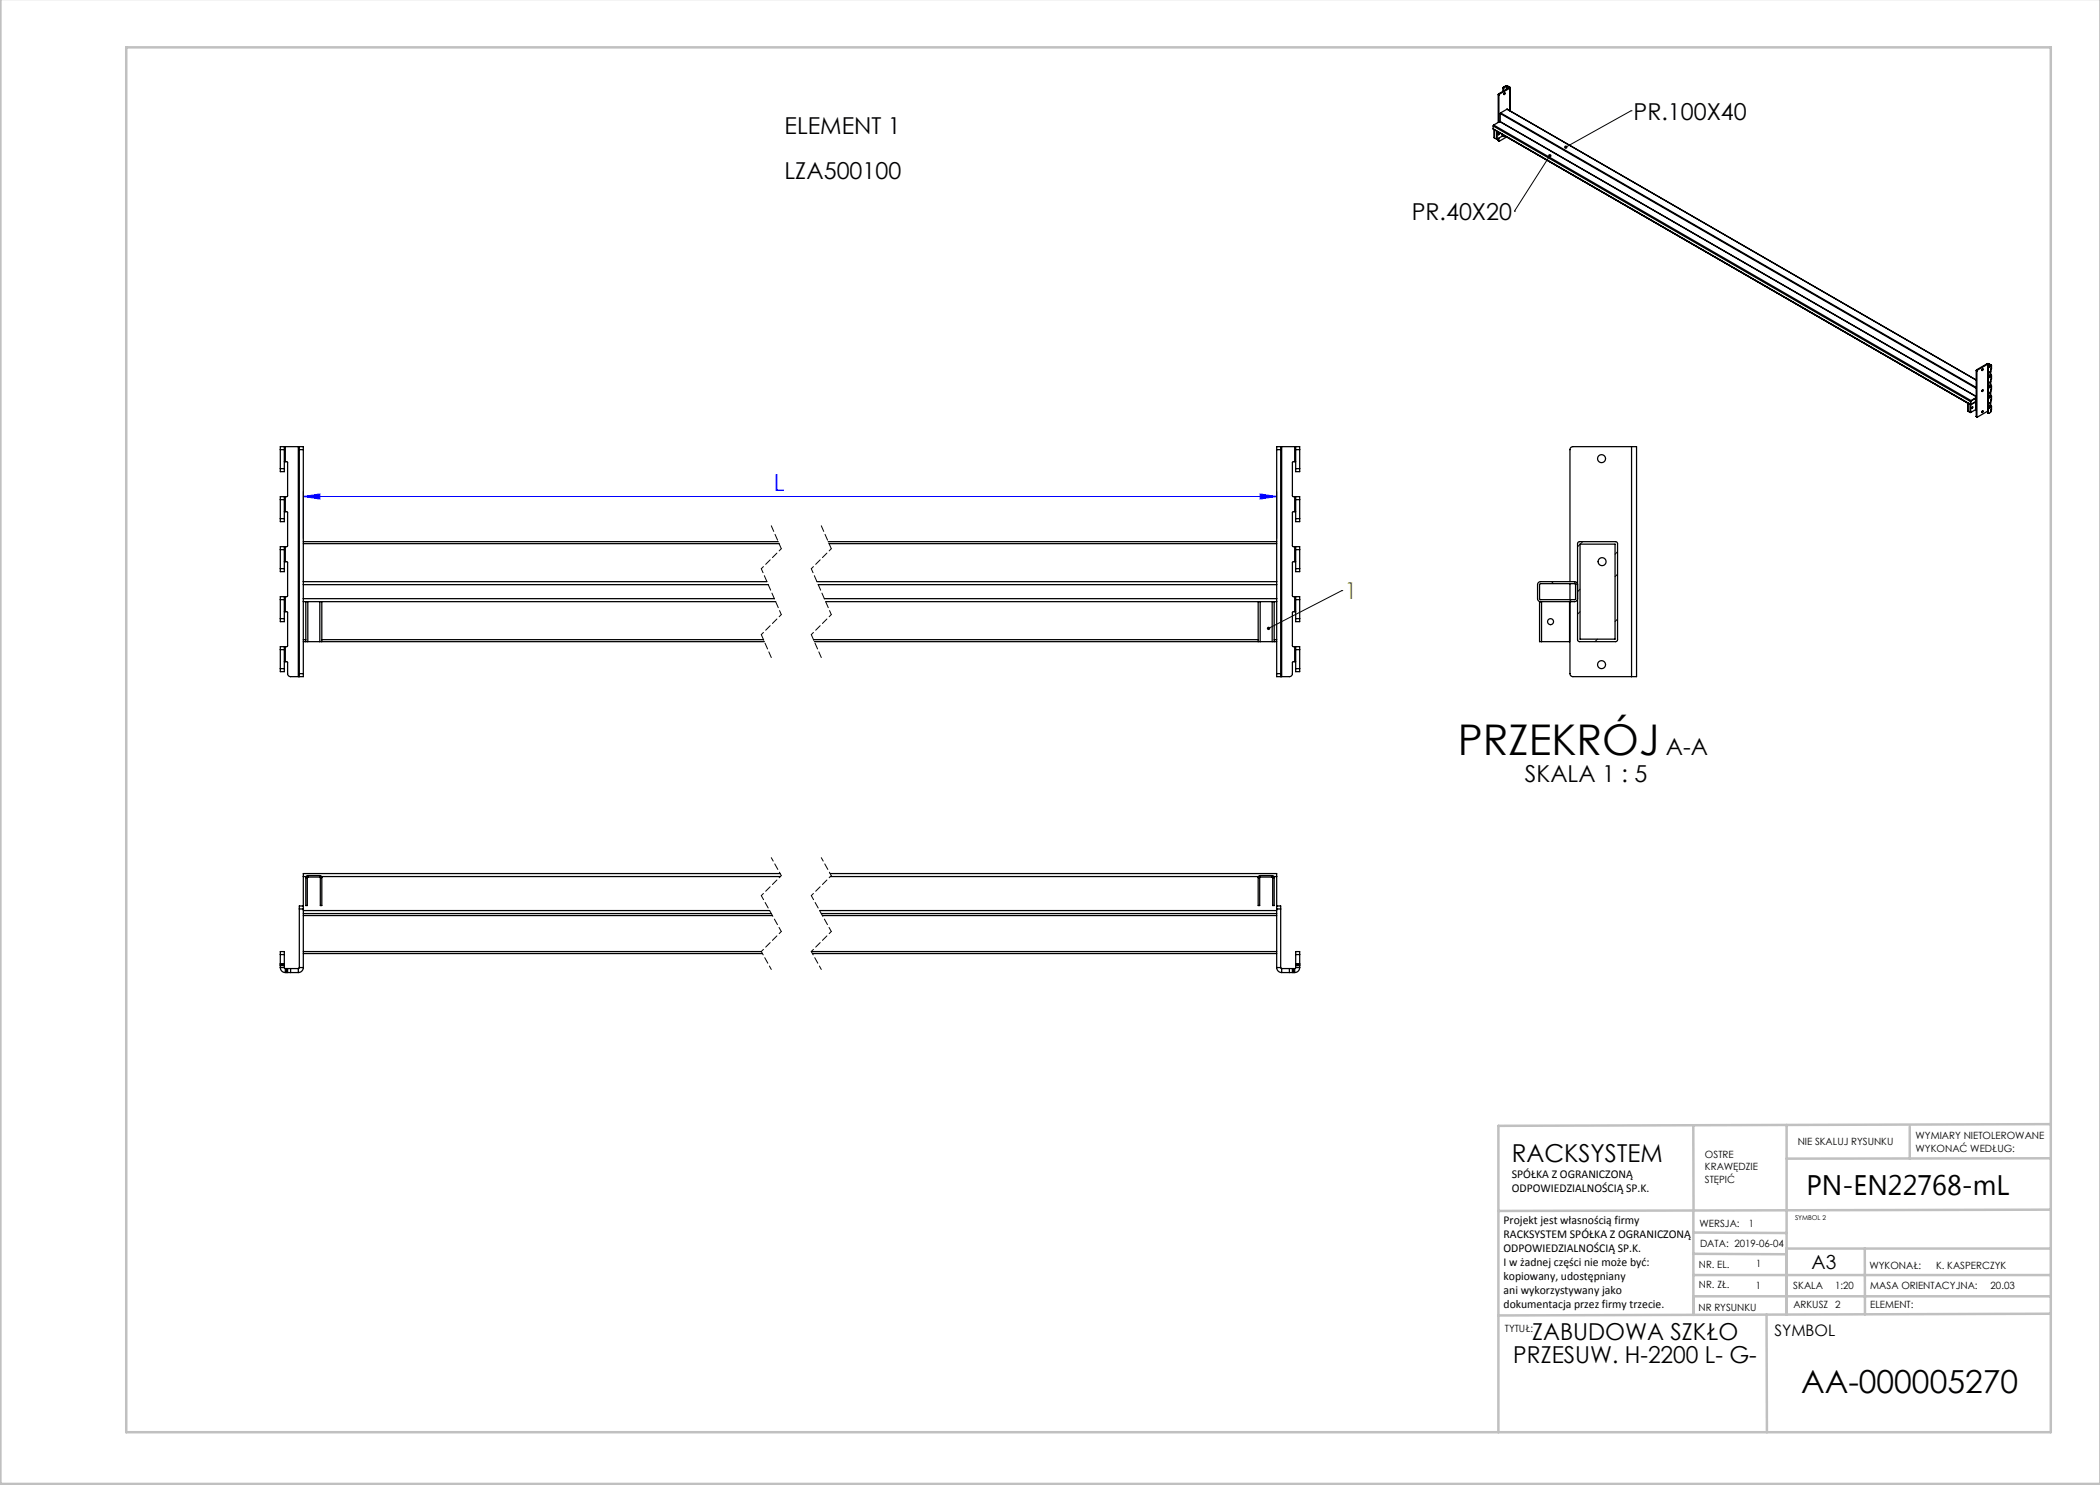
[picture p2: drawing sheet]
<svg xmlns="http://www.w3.org/2000/svg" width="420mm" height="297mm" viewBox="0 0 420 297" stroke-linecap="round" stroke-linejoin="round" font-family="sans-serif">
<path d="M60.7 99.3l3.3-.5v1zM60.7 98.3v9.4M60.7 99.3h194.6M252 98.8l3.3 .5-3.3 .5zM255.3 98.3v9.4" fill="none" stroke="#00f" stroke-width=".2"/>
<path d="M154.3 105.2l2 4.5M164.3 105.2l2 4.5M152.3 126.9l2 4.6M162.3 126.9l2 4.6" fill="none" stroke="#000" stroke-width=".2" stroke-dasharray="1.3 .6"/>
<path d="M156.3 109.7l-4 4M166.3 109.7l-4 4M156.3 122.9l-4 4M166.3 122.9l-4 4M156.3 175.1l-4 4M166.3 175.1l-4 4M156.3 186.3l-4 4M166.3 186.3l-4 4" fill="none" stroke="#000" stroke-width=".2" stroke-dasharray="1.3 .6" stroke-dashoffset=".7"/>
<path d="M152.3 113.7l4 9.2M162.3 113.7l4 9.2" fill="none" stroke="#000" stroke-width=".2" stroke-dasharray="1.3 .6" stroke-dashoffset=".4"/>
<path d="M154.3 171.5l2 3.6M164.3 171.5l2 3.6M152.3 190.3l2 3.6M162.3 190.3l2 3.6" fill="none" stroke="#000" stroke-width=".2" stroke-dasharray="1.3 .6" stroke-dashoffset=".5"/>
<path d="M152.3 179.1l4 7.2M162.3 179.1l4 7.2" fill="none" stroke="#000" stroke-width=".2" stroke-dasharray="1.3 .6" stroke-dashoffset=".3"/>
<path d="M310 31.1l-7.1 11.1M326.2 22.2h.1M326.2 22.2l-13 7.2M302.9 42.2h.1M268.4 118.1h.1M268.4 118.1l-14.7 7.6" fill="none" stroke="#000" stroke-width=".2"/>
<g fill="none" stroke="#c0c0c0" stroke-width=".5">
<path d="M.1 -.1v296.9h419.9M25.2 9.5h385v276.9h-385zM338.7 225.2v16.9M357.3 225v37.9M382 225.4v6.3M410.1 224.8l-110.4 .4v61.2M410.1 231.7h-52.8M338.7 259.3h71.5M338.7 255h71.5M338.7 250.8l18.6 .1M338.7 246.5l18.6 .1M338.7 242.1v20.9"/>
<path d="M373 249.7v13.2M410.1 241.9l-110.4 .3M410.2 249.7h-52.9v13.2M353.3 262.9l.1 23.5M410.2 262.7l-110.5 .4"/>
</g>
<path d="M252 98.8l3.3 .5-3.3 .5zM60.7 99.3l3.3-.5v1z" fill="#00f"/>
<path d="M253.5 125.4l-.1 .4 .3-.1-.3 .1a.34 .34 0 0 0 .5 .2 .34 .34 0 0 0 .1-.5 .34 .34 0 0 0-.5-.1zM309.7 30.9a.34 .34 0 0 0 0 .5 .34 .34 0 0 0 .5 0 .34 .34 0 0 0-.1-.5l-.1 .2 .1-.2zM312.9 29.2v.4l.3-.2-.3 .2a.34 .34 0 0 0 .4 .1 .34 .34 0 0 0 .1-.5 .34 .34 0 0 0-.5 0z" fill="#000"/>
<g fill="none" stroke="#000" stroke-width=".25">
<path d="M299.6 18.9l.2 .1M299.6 18.9v5.6M299.7 18.8l-.1 .1M299.7 18.8h.2M299.8 19v5.4M299.9 18.8l-.1 .2M300.6 17.6l.1 .1M300.6 17.6v.7M300.7 17.4l-.1 .2M300.7 17.4l.1 .1M300.7 17.7v.5M300.8 17.5l-.1 .2"/>
<path d="M300.9 18.6l-.1 .2M301.1 17.2h.4M301.1 17.2l.2 .1M301.1 17.2l-.4 .2M301.3 17.3h.1M301.3 17.3l-.5 .2M301.3 17.3v.6M301.4 17.3l.4 .2M301.4 17.3v.5M301.5 17.2l-.1 .1M301.5 17.2l.5 .2M301.8 17.5v.1"/>
<path d="M301.8 17.6l-2.1 1.2M301.8 17.6h.2M302 17.4v.2M302 17.6l-2.1 1.2M302 17.4l-.2 .1M302 17.6v4.5M302 17.5v4.7M298.6 25.8l95.5 55.1v1.6M298.6 25.2l95.5 55.1M298.6 25.8l95.5 55.1M298.6 25.2v.6M298.7 25l-.1 .2"/>
<path d="M298.7 25l95.5 55.1M298.8 27.5h.1M298.8 25.9l.1 1.7M298.9 27.6l.4 .2M299.3 27.8h.1M299.3 26.2v1.6M299.4 27.8l1-.6v-.3l93.2 53.7M299.4 26.3v1.5M299.6 28.1l.2 .1M299.6 27.7v.4M299.8 27.6v.6M299.8 26.7l-.1 .2"/>
<path d="M299.9 24.3l95.3 55M299.9 24.3l-1.2 .7M300 22.7v1.6M300 22.7l95.2 55M300.1 22.6l-.1 .1M300.1 22.6l95.1 54.9M300.8 27.1v.2l.2-.1M300.9 27.1l-.1 .1M301.3 27.4l-1.4 .8h-.1M301.4 21.8l93.8 54.2zM301.4 21.8l-1.3 .8M394.8 79.8l.4 .3"/>
<path d="M394.9 79.8l.3 .2M395.2 79.6l-1 .6v.6M395.2 79.5l-1 .6M395.2 74.1l.2 .1M395.2 74.1v9.2M395.3 73.9l-.1 .2M395.3 73.9l.2 .1M395.4 74.2v9.2M395.5 74l-.1 .2M396.5 73.8l-.1 .2M396.5 78l-.1 .2M397.4 72.7h.4"/>
<path d="M397.4 72.7l.2 .1M397.4 72.7l-2.1 1.2M397.5 74.4h.1M397.5 76.4l.1 .1M397.5 78.4l.1 .1M397.5 73.6l.2 .1M397.5 73.6v.8M397.5 75.6v.8M397.5 77.7v.7M397.5 79.7v.8M397.5 75.6l.2 .1M397.5 77.7h.2"/>
<path d="M397.5 79.7l.2 .1M397.6 74.4l.1 .1M397.6 76.5l.1 .1M397.6 78.5l.1 .1M397.6 72.8h.1M397.6 72.8l-2.1 1.2M397.6 72.8v.7M397.6 74.4v1.1M397.6 76.5v1.1M397.6 78.5v1.1M397.6 72.8v.6M397.6 72.8l.5 .3"/>
<path d="M397.6 73.4l-.1 .2M397.6 75.4l-.1 .2M397.6 77.5l-.1 .2M397.6 79.5l-.1 .2M397.6 73.4l.2 .1M397.6 75.4l.2 .1M397.6 77.5l.2 .1M397.6 79.5l.2 .1M397.7 73.7l-.1 1.7M397.7 75.7l-.1 1.8M397.7 77.7l-.1 1.8M397.7 79.8l-.1 1.8"/>
<path d="M397.8 72.7l-.2 .1M397.8 72.7l.4 .3M397.8 73.5l-.1 .2M397.8 75.5l-.1 .2M397.8 77.6l-.1 .1M397.8 79.6l-.1 .2M398 75v.1M398 77.1v.1M398 79.1v.1M398 74.4v.6M398 76.4v.7M398 78.4v.7"/>
<path d="M398 75.1h.1M398 77.2h.1M398 79.2h.1M398.1 73.1h.1M398.1 75.1v.1M398.1 79.2v.1M398.1 73.1l.1 .1M398.1 73.1l-.5 .3M398.1 75.2l.1 .1M398.1 75.2l-.5 .2M398.1 77.2l.1 .1M398.1 77.2l-.5 .3"/>
<path d="M398.1 79.3h.1M398.1 77.2h.1M398.1 75h.1M398.1 77l.1 .1M398.1 79l.1 .1M398.1 75h-.1M398.1 74v1M398.1 76v1M398.1 78.1v.9M398.1 77l-.1 .1M398.1 79l-.1 .1M398.2 75l-.2 .1"/>
<path d="M398.2 75v.1M398.2 77.1l-.2 .1M398.2 77.1h.1M398.2 79.1l-.2 .1M398.2 79.1h.1M398.2 73.8l-.1 .5-.4 .2-.2-.1M398.2 73v.2M398.2 75.9l-.1 .5-.4 .2-.2-.2M398.2 75.1v.2M398.2 77.9l-.1 .5-.4 .2-.2-.2M398.2 77.1v.2M398.2 80l-.1 .4-.4 .2-.2-.1"/>
<path d="M398.2 79.1v.2M398.2 73.2v.6M398.2 75.3v.6M398.2 77.3v.6M398.2 79.3v.7M398.2 73.2l-.4 .3M398.2 73l-.1 .1M398.2 75.3l-.4 .2M398.2 75.1h-.1M398.2 77.3l-.4 .3M398.2 77.1l-.1 .1M398.2 79.3l-.4 .3"/>
<path d="M398.2 79.1l-.6 .4M398.3 73.1l-.1 .7M398.3 75.2l-.1 .7M398.3 77.2l-.1 .7M398.3 79.2l-.1 .8M56.1 93.7v.6h.8v-.6M56.1 89.9h.8M56.1 99.9h.8M56.1 93.7h.8M56.1 89.9v3.8M56.1 99.9v3.8M56.9 89.3v.6"/>
<path d="M56.9 89.3h-.8v.6M56.9 99.3v.6M56.9 99.3h-.8v.6M56.9 99.3h.2M56.9 89.3h.2M56.9 92.3h.2M56.9 89.9v3.8M56.9 99.9v3.8M57.1 92.3h.3l.1 .2v6.6l-.1 .2h-.3M57.1 89.3h2.6M57.1 89.3v3M57.1 99.3v3"/>
<path d="M59.7 89.3h.2M59.7 89.3v46M59.9 89.3v.6M59.9 89.3h.8v.6M59.9 89.9h.8M59.9 89.9v44.8M60.7 89.9v26.4M255.3 89.9v26.4M255.3 89.9h.8M256.1 89.3v.6M256.1 89.3h-.8v.6M256.1 89.3h.2"/>
<path d="M256.1 89.9v44.8M256.3 89.3h2.6M256.3 89.3v46M258.9 99.3h.2M258.9 89.3h.2M258.9 92.3h.2M258.9 92.3h-.3l-.1 .2v6.6l.1 .2h.3M258.9 89.3v3M258.9 99.3v3M259.1 99.3v.6M259.1 99.3h.8v.6M259.1 93.7v.6h.8v-.6"/>
<path d="M259.1 89.3h.8v.6M259.1 89.3v.6M259.1 89.9h.8M259.1 89.9v3.8M259.1 99.9v3.8M259.1 99.9h.8M259.1 93.7h.8M259.9 89.9v3.8M259.9 99.9v3.8M326.3 89.3h1v46h-1M326.3 89.3h-11.7a.6 .6 0 0 0-.6 .6v26.4M326.3 89.3v46"/>
<path d="M393.6 80.6v1.7M393.6 82.3l.4 .2M394 82.5h.1M394 80.9v1.6M394.1 80.3v.6M394.2 80.8v.1M394.2 80.1l-.1 .2M394.5 81.4l-.1 .2M395.1 81.5l.1 .1-.1-.1M395.1 80.4v1.5l-1 .6M395.2 80.3l-1 .6h-.1M395.2 83.3l.2 .1"/>
<path d="M395.2 80.3l-1 .6M396.5 82.2l-.1 .2M397.5 82.2l-2 1.2h-.1M397.5 80.5l.1 .1M397.5 82.5l.2 .2M397.5 81.8v.7M397.5 81.8h.2M397.5 82.5l.2 .1M397.6 80.6h.1M397.6 80.6v1M397.6 81.6l-.1 .2M397.6 81.6h.2"/>
<path d="M397.7 81.8v.8M397.8 81.6l-.1 .2M398 81.2h.1M398 80.5v.7M398 81.2l.1 .1M398.1 81.3h.1M398.1 81.3l.1 .1M398.1 81.3l-.5 .3M398.1 81.1l.1 .1M398.1 82.2v.1M398.1 80.1v1M398.1 82.2h.1"/>
<path d="M398.1 81.1l-.1 .1M398.2 81.2h-.2M398.2 81.2h.1M398.2 82l-.1 .5-.4 .1M398.2 81.2v.2M398.2 81.4v.6M398.2 81.4l-.4 .2M398.2 81.2l-.1 .1M398.3 81.3l-.1 .7M56.1 113.7v.6h.8v-.6M56.1 103.7v.6h.8v-.6M56.1 103.7h.8"/>
<path d="M56.1 119.9h.8M56.1 113.7h.8M56.1 109.9h.8M56.1 109.9v3.8M56.1 119.9v3.8M56.9 109.3v.6M56.9 109.3h-.8v.6M56.9 119.3v.6M56.9 119.3h-.8v.6M56.9 119.3h.2M56.9 112.3h.2M56.9 109.3h.2"/>
<path d="M56.9 102.3h.2M56.9 109.9v3.8M56.9 119.9v3.8M57.1 112.3h.3l.1 .2v6.6l-.1 .2h-.3M57.1 102.3h.3l.1 .2v6.6l-.1 .2h-.3M57.1 109.3v3M57.1 119.3v3M60.7 116.3v.6M60.7 119.7v.6M60.7 116.3h92.7M60.7 116.9h92.9M60.7 119.7h94.2"/>
<path d="M60.7 108.3h94.9M60.7 108.7h95.1M60.7 116.9v2.8M163.4 116.3h91.9M163.6 116.9h91.7M164.9 119.7h90.4M165.6 108.3h89.7M165.8 108.7h89.5M255.3 116.3v.6M255.3 119.7v.6M255.3 116.9v2.8M258.9 109.3h.2"/>
<path d="M258.9 112.3h.2M258.9 102.3h.2M258.9 119.3h.2M258.9 102.3h-.3l-.1 .2v6.6l.1 .2h.3M258.9 112.3h-.3l-.1 .2v6.6l.1 .2h.3M258.9 109.3v3M258.9 119.3v3M259.1 103.7v.6h.8v-.6M259.1 113.7v.6h.8v-.6M259.1 119.3v.6M259.1 119.3h.8v.6M259.1 109.3h.8v.6"/>
<path d="M259.1 109.3v.6M259.1 109.9v3.8M259.1 119.9v3.8M259.1 103.7h.8M259.1 119.9h.8M259.1 113.7h.8M259.1 109.9h.8M259.9 109.9v3.8M259.9 119.9v3.8M308 116.8l7-.1 .1 .2v2.9l-.2 .1h-6.9l-.1-.2zM314 116.7v3.2M315.5 116.9a.6 .6 0 0 0-.6-.6h-6.8a.6 .6 0 0 0-.6 .6v2.8a.6 .6 0 0 0 .6 .6"/>
<path d="M315.5 119.7a.6 .6 0 0 1-.6 .6h-6.8M315.6 108.4l.3-.1h7.2l.4 .3v19.3l-.2 .4h-7.4l-.4-.2v-19.4zM316 108.8h7v19h-7zM56.1 123.7v.6h.8v-.6M56.1 133.7v.6h.8v-.6M56.1 133.7h.8M56.1 123.7h.8M56.1 129.9h.8M56.1 129.9v3.8M56.9 129.3v.6M56.9 129.3h-.8v.6M56.9 122.3h.2"/>
<path d="M56.9 132.3h.2M56.9 129.3h.2M56.9 129.9v3.8M57.1 132.3l.4 .2v2.2a.6 .6 0 0 0 .6 .6h1.6M57.1 122.3h.3l.1 .2v6.6l-.1 .2h-.3M57.1 129.3v3M59.7 135.3h.2M59.9 134.7v.6M59.9 134.7h.8M60.7 120.3h.9M60.7 134.7v.6h-.8M60.7 128.3h.5"/>
<path d="M60.7 127.9h.5M60.7 120.3v14.4M61.2 128.3h.4M61.2 120.3v8M61.6 120.3h2.4M61.6 128.3h2.4M61.6 120.3v8M64 120.3h91.1M64 128.3h.4M64 120.3v8M64.4 128.3h88.5M64.4 127.9h88.3"/>
<path d="M64.4 120.3v8M162.7 127.9h88.9M162.9 128.3h88.7M165.1 120.3h86.9M251.6 128.3h.4M251.6 120.3v8M252 120.3v8M252 120.3h2.4M252 128.3h2.4M254.4 120.3h.9M254.4 128.3h.4M254.4 120.3v8"/>
<path d="M254.8 128.3h.5M254.8 120.3v8M254.8 127.9h.5M255.3 134.7v.6h.8M255.3 120.3v14.4M255.3 134.7h.8M256.1 134.7v.6M256.1 135.3h.2M258.9 132.3h.2M258.9 129.3h.2M258.9 122.3h.2M258.9 122.3h-.3l-.1 .2v6.6l.1 .2h.3"/>
<path d="M258.9 132.3l-.4 .2v2.2a.6 .6 0 0 1-.6 .6h-1.6M258.9 129.3v3M259.1 133.7v.6h.8v-.6M259.1 123.7v.6h.8v-.6M259.1 129.3v.6M259.1 129.3h.8v.6M259.1 133.7h.8M259.1 123.7h.8M259.1 129.9h.8M259.1 129.9v3.8M259.9 129.9v3.8M308.1 120.3h-.2v8h.4"/>
<path d="M308.3 120.3v8M313.9 120.3v8h-5.6M314 120.3v14.4a.6 .6 0 0 0 .6 .6h11.7M60.7 175.3v5.9M60.7 175.3h.5M61.2 175.5v5.6h.3v-5.6M61.2 175.5h.3M61.6 175.1l-.3 .1-.1 .3M61.6 175.4l-.1 .1M61.6 175.1v.3M61.6 175.1h2.4M61.6 175.4h2.4"/>
<path d="M64 175.1l.2 .1 .2 .3M64 175.4l.1 .1M64 175.1v.3M64.1 175.5v5.6h.3v-5.6M64.1 175.5h.3M64.3 175.3h91.8M156 174.7h-95.3v.6M166 174.7h89.3v.6M166.1 175.3h85.6M251.6 175.5v5.6h.3v-5.6M251.6 175.5h.3M252 175.1l-.2 .1-.2 .3"/>
<path d="M252 175.4l-.1 .1M252 175.1v.3M252 175.1h2.4M252 175.4h2.4M254.4 175.1l.3 .1 .1 .3M254.4 175.4l.1 .1M254.4 175.1v.3M254.5 175.5v5.6h.3v-5.6M254.5 175.5h.3M254.8 175.3h.5M255.3 175.3v5.9M56.1 190.9v-.6h.8v.6"/>
<path d="M56.1 192.7v.2M56.1 193.5a1 1 0 0 0 1 1M56.1 190.9v1.8M56.1 192.9v.6M56.1 193.5h.8M56.1 192.7h.8M56.1 190.9h.8M56.1 192.9h.8M56.1 193.1h.8M56.9 192.7v.2M56.9 193.5l.2 .2M56.9 190.9v1.8"/>
<path d="M56.9 192.9v.6M57.1 193.7v.8M57.1 193.7h.2M57.1 194.5h.2M57.3 193.7h.2M57.3 194.5h.2M57.3 193.7v.8M57.5 193.7h.6M57.5 194.5h.6M57.5 193.7v.8M58.1 193.7h1.6M58.1 194.5h1.6"/>
<path d="M58.1 193.7v.8M59.7 193.7v.8M59.9 193.5l-.2 .2M59.9 181.8v11.7M59.9 193.5h.8M59.9 181.8h.8M60.7 193.5a1 1 0 0 1-1 1M60.7 181.2v.6M60.7 181.2h-.8v.6M60.7 181.8v11.7M60.7 182.1h93.2M60.7 190.3h91.6"/>
<path d="M60.7 183.1h93.8M60.7 190.7h91.8M60.7 182.7h93.6M162.3 190.3h93M162.5 190.7h92.8M163.9 182.1h91.4M164.3 182.7h91M164.5 183.1h90.8M255.3 193.5a1 1 0 0 0 1 1M255.3 181.2h.8v.6M255.3 181.2v.6M255.3 181.8v11.7"/>
<path d="M255.3 193.5h.8M255.3 181.8h.8M256.1 193.5l.2 .2M256.1 181.8v11.7M256.3 193.7v.8M256.3 193.7h1.6M256.3 194.5h1.6M257.9 193.7h.6M257.9 194.5h.6M257.9 193.7v.8M258.5 193.7h.2M258.5 194.5h.2"/>
<path d="M258.5 193.7v.8M258.7 193.7h.2M258.7 194.5h.2M258.7 193.7v.8M258.9 193.7v.8M259.1 192.7v.2M259.1 190.9v-.6h.8v.6M259.1 193.5l-.2 .2M259.1 190.9v1.8M259.1 192.9v.6M259.1 193.5h.8M259.1 192.7h.8"/>
<path d="M259.1 190.9h.8M259.1 192.9h.8M259.1 193.1h.8M259.9 192.7v.2M259.9 193.5a1 1 0 0 1-1 1M259.9 190.9v1.8M259.9 192.9v.6"/>
<circle cx="300.9" cy="18.8" r=".17"/>
<circle cx="299.8" cy="26.8" r=".13"/>
<circle cx="396.5" cy="78.1" r=".17"/>
<circle cx="396.5" cy="74" r=".17"/>
<circle cx="320.3" cy="91.7" r=".8"/>
<circle cx="394.5" cy="81.5" r=".13"/>
<circle cx="396.5" cy="82.4" r=".17"/>
<circle cx="320.4" cy="112.3" r=".8"/>
<circle cx="310.1" cy="124.3" r=".6"/>
<circle cx="320.3" cy="132.9" r=".8"/>
</g>
<path d="M310.3 116.3l.4 .4M313.9 119.9l.4 .4M314.8 116.3l.7 .7M316 117.8l-.5 .5M316.5 108.3l-1 1.1M323.5 110.3l-.5 .5M323.5 114.8l-.5 .5M316 122.3l-.5 .5M319.5 127.8l-.5 .5M323.5 123.8l-.5 .5" fill="none" stroke="#000" stroke-width=".2"/>
<text font-size="8.5" x="291.5" y="151.1">PRZEKRÓJ</text>
<text font-size="6.3" x="360.2" y="278.5">AA-000005270</text>
<text font-size="5.6" x="361.3" y="239.1">PN-EN22768-mL</text>
<text font-size="4.9" x="302.4" y="232.4">RACKSYSTEM</text>
<g font-size="4.7">
<text x="326.7" y="23.9">PR.100X40</text>
<text x="156.9" y="26.8">ELEMENT 1</text>
<text x="156.9" y="35.9">LZA500100</text>
<text x="282.3" y="43.9">PR.40X20</text>
<text x="333.2" y="151.1">A-A</text>
<text x="305" y="156.4">SKALA 1 : 5</text>
<text x="306.4" y="268.1">ZABUDOWA SZKŁO</text>
<text x="302.7" y="272.6">PRZESUW. H-2200 L- G-</text>
</g>
<text font-size="4.7" fill="#00f" x="154.7" y="98.3">L</text>
<text font-size="4.7" fill="#808000" x="268.9" y="119.9">1</text>
<text font-size="3.9" x="362.3" y="253.8">A3</text>
<text font-size="3.2" x="354.9" y="267.2">SYMBOL</text>
<g font-size="2.4">
<text x="302.4" y="235.6">SPÓŁKA Z OGRANICZONĄ</text>
<text x="302.4" y="238.4">ODPOWIEDZIALNOŚCIĄ SP.K.</text>
<text x="300.7" y="244.7">Projekt jest własnością firmy</text>
<text x="300.7" y="247.5">RACKSYSTEM SPÓŁKA Z OGRANICZONĄ</text>
<text x="300.7" y="250.3">ODPOWIEDZIALNOŚCIĄ SP.K.</text>
<text x="300.7" y="253.1">I w żadnej części nie może być:</text>
<text x="300.7" y="256">kopiowany, udostępniany</text>
<text x="300.7" y="258.8">ani wykorzystywany jako</text>
<text x="300.7" y="261.6">dokumentacja przez firmy trzecie.</text>
</g>
<g font-size="2">
<text x="383.1" y="227.9">WYMIARY NIETOLEROWANE</text>
<text x="341" y="231.6">OSTRE</text>
<text x="359.5" y="228.9">NIE SKALUJ RYSUNKU</text>
<text x="383.1" y="230.4">WYKONAĆ WEDŁUG:</text>
<text x="341" y="234.1">KRAWĘDZIE</text>
<text x="341" y="236.6">STĘPIĆ</text>
<text x="339.9" y="245.4">WERSJA:</text>
<text x="349.8" y="245.4">1</text>
<text x="340" y="249.4">DATA: 2019-06-04</text>
<text x="339.8" y="257.6">NR. ZŁ.</text>
<text x="339.8" y="253.5">NR. EL.</text>
<text x="351.2" y="257.8">1</text>
<text x="351.2" y="253.4">1</text>
<text x="358.7" y="257.7">SKALA</text>
<text x="367" y="257.7">1:20</text>
<text x="373.9" y="253.8">WYKONAŁ:</text>
<text x="374.1" y="257.7">MASA ORIENTACYJNA:</text>
<text x="387.2" y="253.8">K. KASPERCZYK</text>
<text x="398.1" y="257.7">20.03</text>
<text x="339.7" y="262.3">NR RYSUNKU</text>
<text x="358.7" y="261.7">ARKUSZ 2</text>
<text x="374.1" y="261.7">ELEMENT:</text>
<text x="301" y="266.4">TYTUŁ:</text>
</g>
<text font-size="1.3" x="359" y="244">SYMBOL 2</text>
</svg>
